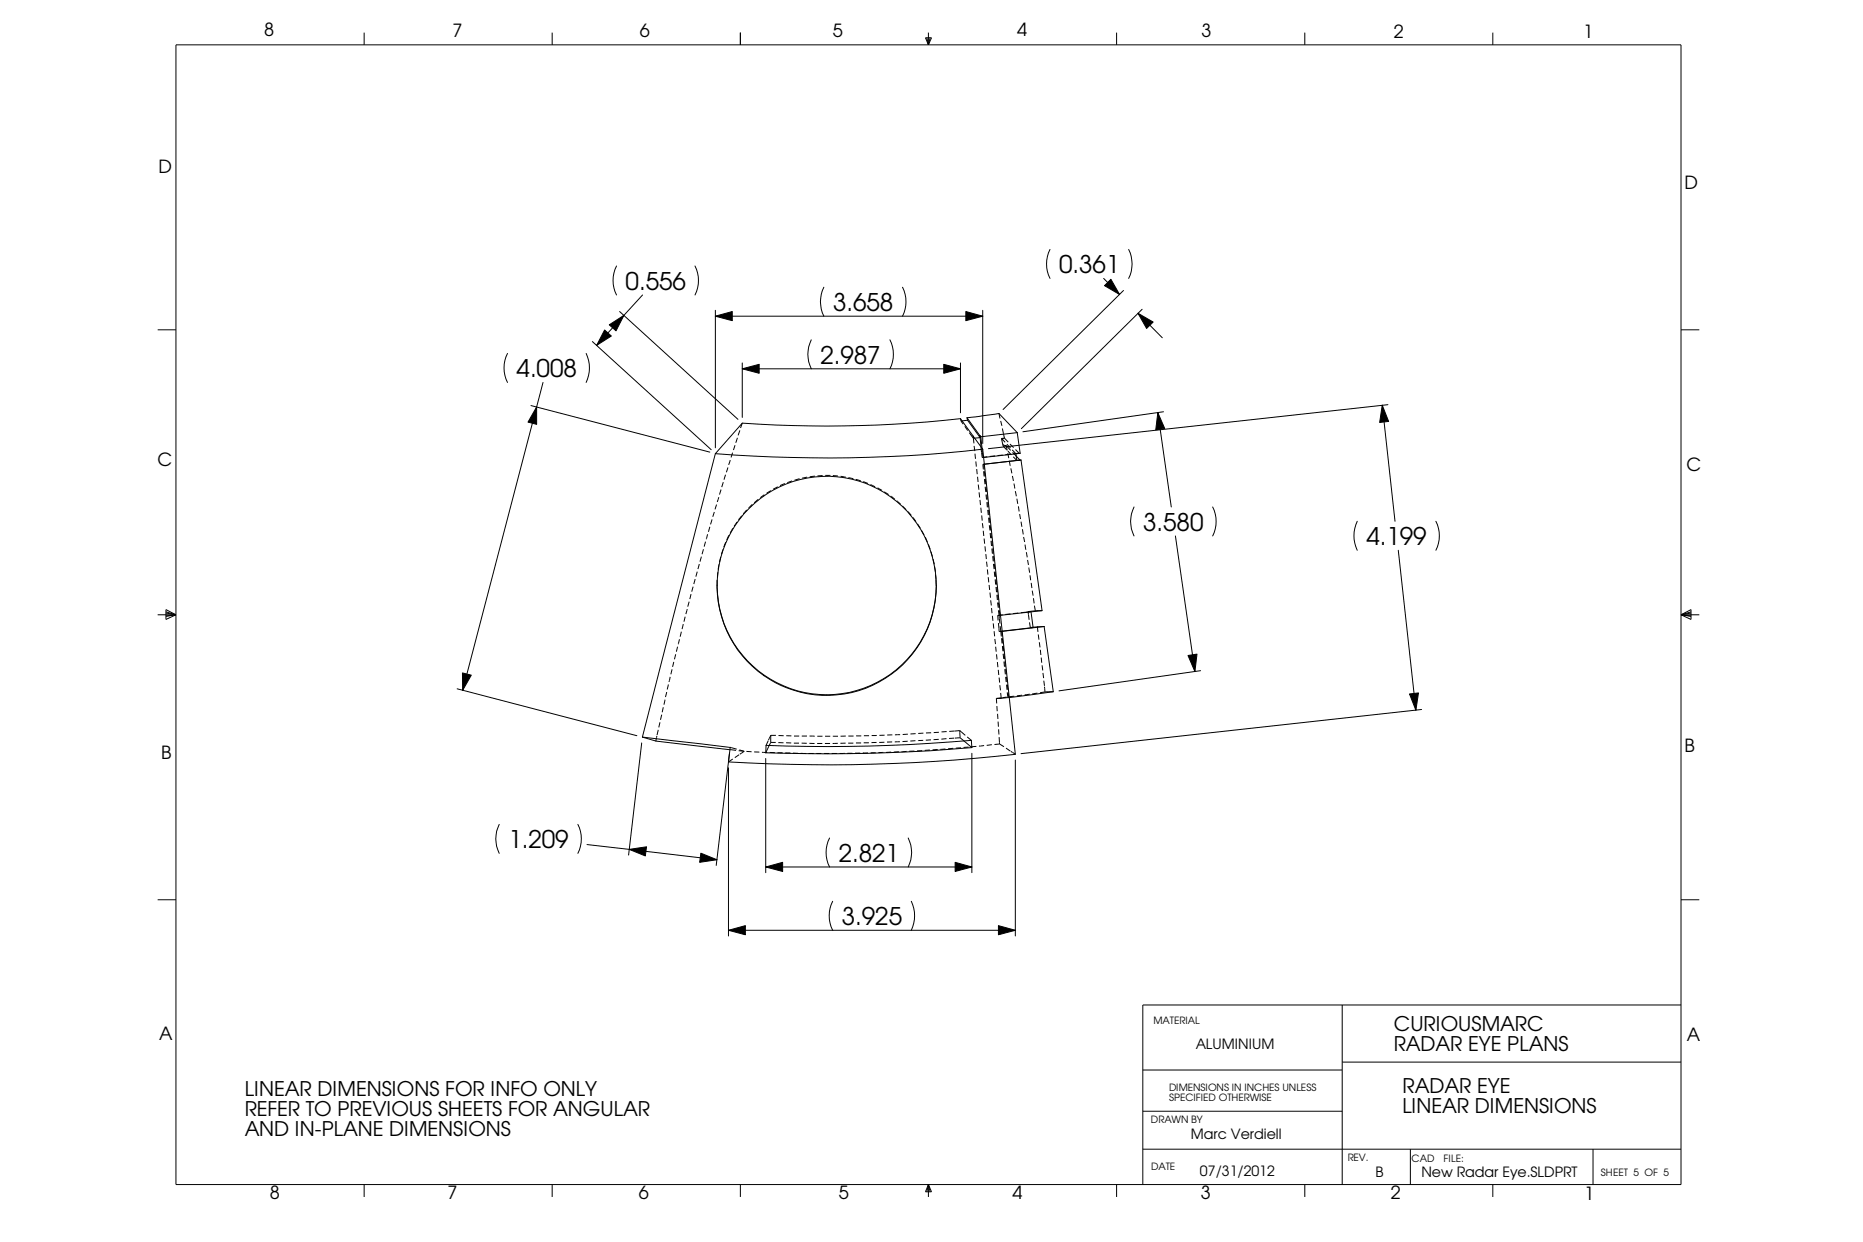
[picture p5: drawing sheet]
<svg xmlns="http://www.w3.org/2000/svg" width="457mm" height="305mm" viewBox="0 0 457 305" stroke-linecap="round" stroke-linejoin="round" font-family="sans-serif">
<g fill="none" stroke="#000" stroke-width=".25">
<path d="M43.2 11h369.3v279.7h-369.3zM89.4 8v3M135.5 8v3M181.7 8v3M227.1 9.3h1.5l-.8 1.7zM227.5 9.3l.3 1.7M227.8 8v3M228.3 9.3l-.5 1.7M274 8v3M320.2 8v3M366.4 8v3M149.5 79.7l3.6-2.3-1.9 3.8z"/>
<path d="M151.3 65.3a7.9 7.9 0 0 0 0 7.1M152.1 76.5l29 26.4M157.7 72.4l-11.3 12.4M170.6 65.3a7.9 7.9 0 0 1 0 7.1M175.6 77.6l4.1-1.1v2.2zM175.6 76.2v33.7M175.6 77.6h65.6M202.2 70.5a7.9 7.9 0 0 0 0 7.1M221.5 70.5a7.9 7.9 0 0 1 0 7.1M237 76.5l4.2 1.1-4.2 1.1zM241.2 76.2v32.6M257.7 61.2a7.9 7.9 0 0 0 0 7.1"/>
<path d="M270.8 68.3l3.9 4M272.6 68.5l2.1 3.8-3.6-2.2zM275.7 71.3l-29.5 29.2M277 61.2a7.9 7.9 0 0 1 0 7.1M279.3 76.9l3.7 2.1-1.6 1.6zM279.3 76.9l5.9 6M280.3 75.9l-29.6 29.3M38.7 80.9h4.5M124.5 86.7a7.9 7.9 0 0 0 0 7.2M130.3 99.5l43.9 11.5M131.7 99.9v4.2l-2.1-.5zM133.3 93.9l-19.8 75.5"/>
<path d="M143.8 86.7a8.3 8.3 0 0 1 0 7.2M145.4 83.8l29.1 26.6M148.4 81l1.6 1.5-3.6 2.3zM182.2 90.5l4.1-1.1v2.2zM182.2 89.1v13.3M182.2 90.5h53.5M199.1 83.4a7.9 7.9 0 0 0 0 7.1M218.4 83.4a7.9 7.9 0 0 1 0 7.1M231.6 89.4l4.1 1.1-4.1 1.1zM235.7 89.1v12.2M339.2 99.4l1.6 4-2.2 .3zM339.2 99.4l3.1 28.5"/>
<path d="M340.6 99.3l-98 10.8M412.5 80.9h4.5M175.6 111.3l-18 69.6M177.5 118.3l-.4 1.2M178.1 116.5l-.4 1.2M178.6 114.7l-.3 1.2M179.2 112.9l-.4 1.2M179.8 111.1l-.4 1.2M180.4 109.3l-.4 1.1M181 107.4l-.4 1.3M181.6 105.6l-.5 1.2M182.2 103.8l-.5 1.2"/>
<path d="M182.2 103.8l-6.6 7.5M190.9 119.5l-1.2 .6M192.6 118.7l-1.2 .5M194.4 118l-1.2 .4M196.2 117.5l-1.2 .4M198.1 117.1l-1.2 .2M200 116.8l-1.3 .2M201.9 116.7l-1.3 .1M202.5 116.7h1.3M204.4 116.7l1.3 .1M206.3 116.9l1.3 .2M208.2 117.2l1.2 .3"/>
<path d="M210 117.6l1.2 .4M211.8 118.2l1.2 .5M213.6 118.9l1.2 .6M215.3 119.7l1.2 .7M235.7 102.7a300.3 300.3 0 0 1-53.5 1.1M235.7 102.7l.1 .6M235.7 102.7l3.1 4.4M235.8 103.3l.6 .8M236.8 104.6l.7 1.1M237.3 102.5l3.2 4.4M237.3 102.5l.1 .6M237.4 103.1l-1.6 .2"/>
<path d="M237.4 103.1l3.1 4.3M237.9 106.2l1 1.3M238.8 107.1l.1 .5M238.8 107.1h.1M238.8 107.1l2.4 3.1M238.9 107.6l.1 1.2M239.1 109.4l.1 1.3M239.3 111.3l.1 1.3M239.5 113.2l.1 1.3M239.7 115.1l.1 1.3M239.9 117l.1 1.3M240.1 118.9l.1 1.3"/>
<path d="M240.5 106.9v.5M240.5 106.9l.2 .3M240.5 106.9h.1M240.5 107.4l-1.6 .2M240.5 107.4l.4 3.6M240.7 107.2l.6 5.1M240.9 111l.1 1.3M241.2 110.2a343.9 343.9 0 0 1-65.6 1.1M241.2 110.2l8 74.9M241.2 114l.1 1.2M241.2 114h.2M241.4 115.7l.1 1.2"/>
<path d="M241.4 114l.2 1.2M241.6 113.9l-.4 .1M241.6 113.9l-.2 .1M241.6 115.7l.1 1.2M241.6 117.6l.1 1.2M241.8 119.5l.1 1.2M241.8 117.6l.1 1.2M242 119.5l.1 1.2M242.3 112.1l-1.3 .2M244.2 111.9l-1.3 .1M245.2 101.5l-7.9 1M245.2 101.5l.2 1.2"/>
<path d="M245.2 101.5l4.4 4.7M245.6 103.3l.3 1.2M245.8 107.6h.1M245.8 107.6l.9 .9M245.8 107.6l.1 .5M245.9 108.1l.2 .9M246 105.2l.5 2.3M246.1 111.7l-1.3 .1M246.1 109l.1 .5M246.1 109l.4 .3h.4M246.2 109.4l.8 1M246.5 107.5l.9 1"/>
<path d="M246.5 107.5l-.7 .1M246.5 107.5l-.5 .3-.1 .3M246.9 109.3l.3 1.3M246.9 109.3l-.7 .2M246.9 109.3l1.1 1.2M247.1 109l.9 .9M247.3 111.2l.3 1.2M247.4 110.7l.8 .9M247.7 113.1l.2 1.2M247.9 109l.9 .9M247.9 114.3h.1M247.9 111.5l-1.2 .1"/>
<path d="M248.1 114.9l.2 1.3M248.4 110.4l.9 .9M248.5 116.8l.2 1.2M248.5 111l1.8 1.9M248.7 112.1l.9 .9M248.8 118.7l.2 1.2M249.2 110.3l.9 1h-.8M249.3 111.3v.1M249.3 111.4l.3 1.6M249.6 113h.1M249.6 113l-8 .9M249.6 106.2l.8 5.1"/>
<path d="M249.6 106.2l-8.9 1M250.3 112.9l-.7 .1M250.3 112.9h.3M250.4 111.3l-1.8 .1M250.4 111.3l-9.4 1M250.6 112.9l-9 1M250.6 112.9l5.1 37M284.1 101.3l1.7 3.9-2.2 .3zM284.1 101.3l3.3 23.1M285.5 101l-34.5 5M171.6 138.4l-.3 1.3M172.1 136.6l-.3 1.2"/>
<path d="M172.6 134.8l-.3 1.2M173.1 132.9l-.3 1.3M173.7 131.1l-.4 1.2M174.2 129.3l-.3 1.2M174.8 127.5l-.4 1.2M175.3 125.6l-.4 1.2M175.9 123.8l-.4 1.2M176.4 122l-.4 1.2M176.4 138.5l-.2 1.3M176.9 136.7l-.3 1.2M177 120.1l-.4 1.3M177.4 134.8l-.4 1.3"/>
<path d="M178.1 133.1l-.5 1.1M178.9 131.4l-.5 1.1M179.8 129.7l-.6 1.1M180.9 128.1l-.7 1.1M182 126.6l-.8 1M183.3 125.1l-.9 1M184.6 123.8l-.9 .9M186.1 122.6l-1 .8M187.6 121.4l-1 .7M189.2 120.4l-1.1 .6M217 120.7l1.1 .7M218.6 121.8l1 .7"/>
<path d="M220.1 122.9l.9 .8M221.5 124.2l.9 .9M222.8 125.6l.8 .9M224.1 127l.7 1M225.2 128.6l.6 1M226.1 130.2l.7 1.1M227.1 131.8l.5 1.2M227.8 133.6l.5 1.2M228.5 135.4l.3 1.2M229 137.2l.3 1.3M229.4 139.1l.1 1.2M240.3 120.8l.1 1.3"/>
<path d="M240.5 122.7l.1 1.3M240.7 124.6l.1 1.3M240.9 126.5l.1 1.3M241.1 128.4l.2 1.2M241.3 130.3l.1 1.2M241.5 132.2l.1 1.2M241.7 134.1l.2 1.2M241.9 136l.2 1.2M242 121.4l.1 1.2M242.1 137.8l.2 1.3M242.2 123.2l.1 1.3M242.2 121.4l.1 1.2"/>
<path d="M242.3 139.7l.1 1.3M242.4 125.1l.1 1.3M242.4 123.2l.1 1.3M242.6 127l.1 1.3M242.6 125.1l.1 1.3M242.8 128.9l.2 1.3M242.8 127l.2 1.3M243 130.8l.1 1.3M243 128.9l.2 1.3M243.2 132.7l.1 1.3M243.2 130.8l.1 1.3M243.4 134.6l.1 1.3"/>
<path d="M243.4 132.7l.1 1.3M243.6 136.5l.2 1.3M243.6 134.6l.2 1.3M243.8 138.4l.2 1.3M243.8 136.5l.2 1.3M244 138.4l.2 1.3M249.2 120.5l.2 1.3M249.6 122.4l.2 1.3M249.9 124.2l.2 1.3M250.2 126.2l.2 1.2M250.6 128l.2 1.3M250.9 129.9l.2 1.2"/>
<path d="M251.2 131.8l.3 1.2M251.5 133.6l.3 1.3M251.9 135.5l.2 1.3M252.2 137.4l.2 1.2M252.5 139.3l.2 1.2M278.3 124.4a7.9 7.9 0 0 0 0 7.1M288.5 131.5l4.7 33.3M297.6 124.4a7.9 7.9 0 0 1 0 7.1M333.1 127.9a8.3 8.3 0 0 0 0 7.1M343.2 135l4.3 39.3M352.4 127.9a7.9 7.9 0 0 1 0 7.1M38.7 150.9h4.5"/>
<path d="M40.7 149.6l2.5 1.3-2.5 1.1zM40.7 150.2l2.5 .7M40.7 150.5l2.5 .4M43.2 150.9l-2.5 .3M166.3 158.7l-.3 1.2M166.8 156.9l-.3 1.2M167.2 155l-.3 1.3M167.7 153.2l-.3 1.2M168.1 151.3l-.2 1.3M168.7 149.5l-.4 1.2M169.1 147.7l-.3 1.2M169.6 145.8l-.3 1.2"/>
<path d="M170.1 144l-.3 1.2M170.6 142.1l-.3 1.2M171.1 140.3l-.3 1.2M176 143.6a26.9 26.9 0 0 0 26.9 26.9 26.9 26.9 0 0 0 26.8-26.9M176 142.3v1.4M176.1 140.4v1.3M229.6 141l.1 1.2M229.7 142.3v1.3M229.8 143.6v.1M242.5 141.6l.2 1.3M242.7 143.6l.2 1.2M243 145.4l.1 1.3"/>
<path d="M243.1 147.3l.2 1.3M243.3 149.2l.2 1.3M243.5 151.1l.2 1.3M243.8 153l.1 1.3M244 154.9l.1 1.3M244 140.3l.1 1.3M244.1 156.8l.2 1.3M244.2 142.2l.1 1.3M244.2 140.3l.1 1.3M244.3 158.7l.2 1.2M244.4 144.1l.2 1.2M244.4 142.2l.2 1.3"/>
<path d="M244.6 146l.2 1.2M244.6 144.1l.2 1.2M244.8 147.9l.2 1.2M244.9 146l.1 1.2M244.9 151h.5M244.9 151v1.3M245 149.8l.2 1.2M245 147.9l.2 1.2M245 152.9l.2 2.1M245.2 151l.2 2M245.2 149.8l.2 1.2M245.4 153.7l.2 1.2"/>
<path d="M245.6 154.9l.1 1.3M245.8 156.6l.1 1.3M245.8 154.9l.2 1.3M246 158.5l.1 1.3M246 156.6l.1 1.3M246.1 150.9l-1.2 .1M246.2 158.5l.1 1.3M248 150.7l-1.3 .1M249.9 150.5l-1.3 .1M252.3 150.1l.7 .1 .5 3.8M252.3 150.1l.3 2M252.6 152.7l.3 1.3"/>
<path d="M252.8 141.2l.1 1.2M252.9 154h.6M252.9 150.1l-2.4 .3M253.1 143l.1 1.3M253.3 144.9l.2 1.3M253.5 154l-8.3 1 .4-.1M253.6 146.8l.2 1.3M253.9 148.6l.2 1.3M254.1 149.9l-1.8 .2M254.6 153.8l.1 1.3M254.6 153.8l-1.7 .2M254.8 155.7l.2 1.3"/>
<path d="M255.1 157.6l.1 1.3M255.3 159.5l.1 1.2M255.7 149.9l-10.3 1.1M255.7 149.9h-1.6M256.2 153.8l-10.6 1.1M256.2 153.8l2.3 16M256.2 153.8h-1.6M412.5 150.9h4.5M412.5 150.9l2.5 .3M412.5 150.9l2.5-1.3v2.4zM415 150.5l-2.5 .4M415 150.2l-2.5 .7"/>
<path d="M112.2 169l44.1 11.6M113.5 165.1l2.2 .6-2.2 3.7zM161.5 179.1l-.3 1.3M162 177.2l-.3 1.3M162.4 175.4l-.3 1.3M162.8 173.6l-.3 1.2M163.2 171.7l-.3 1.2M163.6 169.8l-.3 1.3M164 168l-.3 1.2M164.5 166.1l-.3 1.2M164.9 164.3l-.3 1.2M165.4 162.4l-.3 1.3"/>
<path d="M165.8 160.6l-.3 1.2M226.6 179.9l-1.3 .1M228.5 179.8l-1.3 .1M230.4 179.7l-1.2 .1M232.3 179.5l-1.2 .1M233 179.5l2.5-.2 1.4 1.2M235.5 179.3l.1 1.8M244.5 171.4l.1 1.2M244.5 171.4h1.2M244.6 160.6l.1 1.2M244.6 173.3l.1 1.2M244.8 162.5l.1 1.2"/>
<path d="M244.8 175.2l.1 1.2M244.9 177.1l.1 1.3M245 164.4l.1 1.3M245.1 179l.1 1.3M245.2 166.3l.1 1.2M245.4 168.1l.1 1.3M245.6 170.1l.1 1.3M245.7 171.2l-1.2 .2M246.2 160.4l.1 1.3M246.4 160.4l.1 1.3M246.4 162.3l.1 1.3M246.6 164.2l.1 1.3"/>
<path d="M246.6 162.3l.1 1.3M246.8 166.1l.1 1.3M246.8 164.2l.1 1.3M247 168l.1 1.3M247 166.1l.1 1.3M247.1 171.1l-1.3 .1M247.2 169.9l.2 1.3M247.2 168l.2 1.3M247.4 171.2l-1.7 .2M247.4 169.9l.2 1.3M248.9 170.9l-1.2 .1M250.8 170.6l-1.2 .2"/>
<path d="M252.7 170.3l-1.2 .2M254.6 170.1l-1.3 .2M255.5 161.4l.2 1.2M255.7 163.3l.2 1.2M255.9 165.1l.2 1.3M256.2 167l.1 1.3M256.3 168.5l.2 1.3M258.5 169.8l-11.1 1.4M258.5 169.8l-3.3 .2M291.5 160.9l2.3-.4-.6 4.3zM294.6 164.6l-34.7 4.9M345.9 170.3l2.2-.2-.6 4.2z"/>
<path d="M348.9 174.1l-98.3 10.9M157.5 182.3l-3.2 27.5M157.6 180.9l21.6 2.5-.4 3.6M157.6 180.9l3.4 1M161 181.9l19.6 2.2M161.2 180.6l-.2 1.3M178.8 188.4v41.3M179 184.8l-3.2 27.6M179.2 183.4l1.6 .5M179.8 186.3l-1 .7M181.3 184.2l1.2 .2M181.4 185.2l-1.1 .7"/>
<path d="M181.4 184l1.3 .4M182.6 184.4l-1 .7M183.2 184.4l1.2 .1M185.1 184.5l1.3 .1M187 184.6l1.3 .1M187.9 186.1v28.1M188 182.9l-.1 1.8M188.6 181.7l-.6 1.2M188.9 184.7h1.3M189.1 182.2l-1.2 2.5M189.1 182.2h1.3M189.2 180.4l-.6 1.2"/>
<path d="M189.2 180.5l-.1 1.7M189.2 180.5h1.2M190.8 184.7h1.3M191 182.2l1.3 .1M191.1 180.5l1.2 .1M192.7 184.8h1.3M192.9 182.3h1.3M193 180.6h1.2M194.6 184.8l1.3 .1M194.8 182.4h1.3M194.9 180.6h1.2M196.5 184.9h1.3"/>
<path d="M196.7 182.4h1.3M196.8 180.6h1.2M198.4 184.9h1.3M198.6 182.4l1.3 .1M198.7 180.6l1.2 .1M200.3 184.9h1.3M200.5 182.5h1.3M200.6 180.7h1.2M202.2 184.9h1.3M202.4 182.5h1.3M202.5 180.7h1.3M204.1 184.9h1.3"/>
<path d="M204.4 180.7h1.3M205.6 182.4l-1.3 .1M207.3 184.9h-1.3M207.5 182.4h-1.3M207.6 180.6l-1.3 .1M207.9 184.9h1.3M208.2 182.4h1.2M208.2 180.6h1.3M209.8 184.8h1.3M210.1 182.3h1.2M210.1 180.6h1.3M211.8 184.8h.1"/>
<path d="M212 182.3h1.2M212 180.6h1.3M213 184.8h-1.2M213.7 184.7h1.2M215.1 182.2h-1.2M215.2 180.5h-1.3M216.8 184.7h-1.2M217 182.2h-1.2M217.1 180.4l-1.3 .1M218.7 184.6l-1.3 .1M218.9 182.1h-1.2M219 180.3l-1.3 .1"/>
<path d="M220.6 184.5l-1.3 .1M220.9 182l-1.3 .1M220.9 180.3h-1.3M222.5 184.4l-1.3 .1M222.8 181.9l-1.3 .1M222.8 180.2l-1.3 .1M224.4 184.3l-1.3 .1M224.7 181.8l-1.3 .1M224.7 180l-1.3 .1M226.3 184.2l-1.3 .1M226.6 181.7l-1.3 .1M228.2 184.1h-1.3"/>
<path d="M228.5 181.6l-1.3 .1M230.1 183.9l-1.2 .1M230.4 181.4l-1.3 .1M232 183.8l-1.2 .1M232.3 181.3l-1.3 .1M233.9 183.6l-1.2 .2M234.2 181.1l-1.3 .1M235.6 181.1l2.9 2.4M235.6 181.1h-1.2M235.8 183.5l-1.2 .1M237.4 180.8l1 .9M237.7 183.3l-1.2 .1"/>
<path d="M238.4 181.7a404.7 404.7 0 0 1-50.4 1.2M238.4 181.7l.1 1.8M238.5 183.5a418.5 418.5 0 0 1-50.6 1.2M238.5 184.9v29.3M239.6 183.2l-1.3 .1M241.5 183l-1.3 .1M243.4 182.8l-1.3 .1M244.1 182.7l1.2-.1 1.1 .7M245.2 180.9l.1 1.7M246.9 183.6l1 .7M248.1 184.4l1.1 .7M249.2 185.1a417.6 417.6 0 0 1-70.4 1.9"/>
<path d="M249.2 186.5v43.2M122.5 202.3a7.9 7.9 0 0 0 0 7.1M141.8 202.3a7.9 7.9 0 0 1 0 7.1M144.1 207.3l31.8 3.7M154.4 208.4l4.3-.6-.3 2.3zM172 209.4l3.9 1.6-4.2 .6zM187.9 212.8l4.2-1.2v2.3zM187.9 212.8h50.6M203.6 205.7a7.9 7.9 0 0 0 0 7.1M222.9 205.7a7.9 7.9 0 0 1 0 7.1M234.4 211.6l4.1 1.2-4.1 1.1zM38.7 220.8h4.5"/>
<path d="M178.8 228.3l4.1-1.1v2.2zM178.8 228.3h70.4M204.3 221.2a7.9 7.9 0 0 0 0 7.1M223.6 221.2a8.3 8.3 0 0 1 0 7.1M245 227.2l4.2 1.1-4.2 1.1zM412.5 220.8h4.5M329.4 246.6v44.1M412.5 246.6h-132v44.1M280.5 272.7h48.9M280.5 262.6h48.9M329.4 260.6h83.1M89.4 290.7v3.1"/>
<path d="M135.5 290.7v3.1M181.7 290.7v3.1M227.8 290.7v3.1M227.8 290.7l.8 1.8h-1.5zM227.8 290.7l-.3 1.8M227.8 290.7l.5 1.8M274 290.7v3.1M280.5 282h132M320.2 290.7v3.1M346.1 282v8.7M366.4 290.7v3.1M390.9 282v8.7"/>
<circle cx="202.9" cy="143.8" r="26.9"/>
</g>
<g fill="#000">
<path d="M149.5 79.7l3.6-2.3-1.9 3.8zM175.6 77.6l4.1-1.1v2.2zM237 76.5l4.2 1.1-4.2 1.1zM272.6 68.5l2.1 3.8-3.6-2.2zM279.3 76.9l3.7 2.1-1.6 1.6zM131.7 99.9v4.2l-2.1-.5zM148.4 81l1.6 1.5-3.6 2.3zM182.2 90.5l4.1-1.1v2.2zM231.6 89.4l4.1 1.1-4.1 1.1zM339.2 99.4l1.6 4-2.2 .3zM284.1 101.3l1.7 3.9-2.2 .3zM113.5 165.1l2.2 .6-2.2 3.7z"/>
<path d="M291.5 160.9l2.3-.4-.6 4.3zM345.9 170.3l2.2-.2-.6 4.2zM154.4 208.4l4.3-.6-.3 2.3zM172 209.4l3.9 1.6-4.2 .6zM187.9 212.8l4.2-1.2v2.3zM234.4 211.6l4.1 1.2-4.1 1.1zM178.8 228.3l4.1-1.1v2.2zM245 227.2l4.2 1.1-4.2 1.1z"/>
</g>
<g font-size="6">
<text x="153.5" y="71.2">0.556</text>
<text x="259.9" y="67.1">0.361</text>
<text x="204.4" y="76.4">3.658</text>
<text x="201.3" y="89.3">2.987</text>
<text x="126.8" y="92.6">4.008</text>
<text x="280.5" y="130.3">3.580</text>
<text x="335.3" y="133.8">4.199</text>
<text x="124.8" y="208.2">1.209</text>
<text x="205.8" y="211.5">2.821</text>
<text x="206.6" y="227.1">3.925</text>
</g>
<g font-size="5">
<text x="342.1" y="253.1">CURIOUSMARC</text>
<text x="342.1" y="258">RADAR EYE PLANS</text>
<text x="60.1" y="269">LINEAR DIMENSIONS FOR INFO ONLY</text>
<text x="344.2" y="268.1">RADAR EYE</text>
<text x="60.1" y="273.9">REFER TO PREVIOUS SHEETS FOR ANGULAR</text>
<text x="344.2" y="273.1">LINEAR DIMENSIONS</text>
<text x="60.1" y="278.9">AND IN-PLANE DIMENSIONS</text>
</g>
<g font-size="4.4">
<text x="64.8" y="8.9">8</text>
<text x="111.1" y="9">7</text>
<text x="157" y="9">6</text>
<text x="204.4" y="9.1">5</text>
<text x="249.6" y="8.8">4</text>
<text x="294.9" y="9">3</text>
<text x="342.1" y="9.3">2</text>
<text x="388.5" y="9.3">1</text>
<text x="38.9" y="42.4">D</text>
<text x="413.4" y="46.5">D</text>
<text x="38.7" y="114.3">C</text>
<text x="413.9" y="115.6">C</text>
<text x="413.4" y="184.5">B</text>
<text x="39.6" y="186.3">B</text>
<text x="39" y="255.3">A</text>
<text x="413.9" y="255.5">A</text>
<text x="66.2" y="294.2">8</text>
<text x="109.9" y="294.3">7</text>
<text x="156.8" y="294.2">6</text>
<text x="205.9" y="294.2">5</text>
<text x="248.5" y="294.2">4</text>
<text x="294.7" y="294.1">3</text>
<text x="341.3" y="294.3">2</text>
<text x="388.8" y="294.4">1</text>
</g>
<g font-size="3.5">
<text x="293.5" y="257.5">ALUMINIUM</text>
<text x="292.2" y="279.6">Marc Verdiell</text>
<text x="294.5" y="288.7">07/31/2012</text>
<text x="337.6" y="288.8">B</text>
<text x="348.9" y="289">New Radar Eye.SLDPRT</text>
</g>
<g font-size="2.5">
<text x="283" y="251.4">MATERIAL</text>
<text x="286.9" y="267.8">DIMENSIONS IN INCHES UNLESS</text>
<text x="282.4" y="275.6">DRAWN BY</text>
<text x="286.9" y="270.2">SPECIFIED OTHERWISE</text>
<text x="282.5" y="287.2">DATE</text>
<text x="330.8" y="285">REV.</text>
<text x="346.4" y="285.1">CAD</text>
<text x="354.2" y="285.1">FILE:</text>
<text x="392.9" y="288.6">SHEET 5 OF 5</text>
</g>
</svg>
